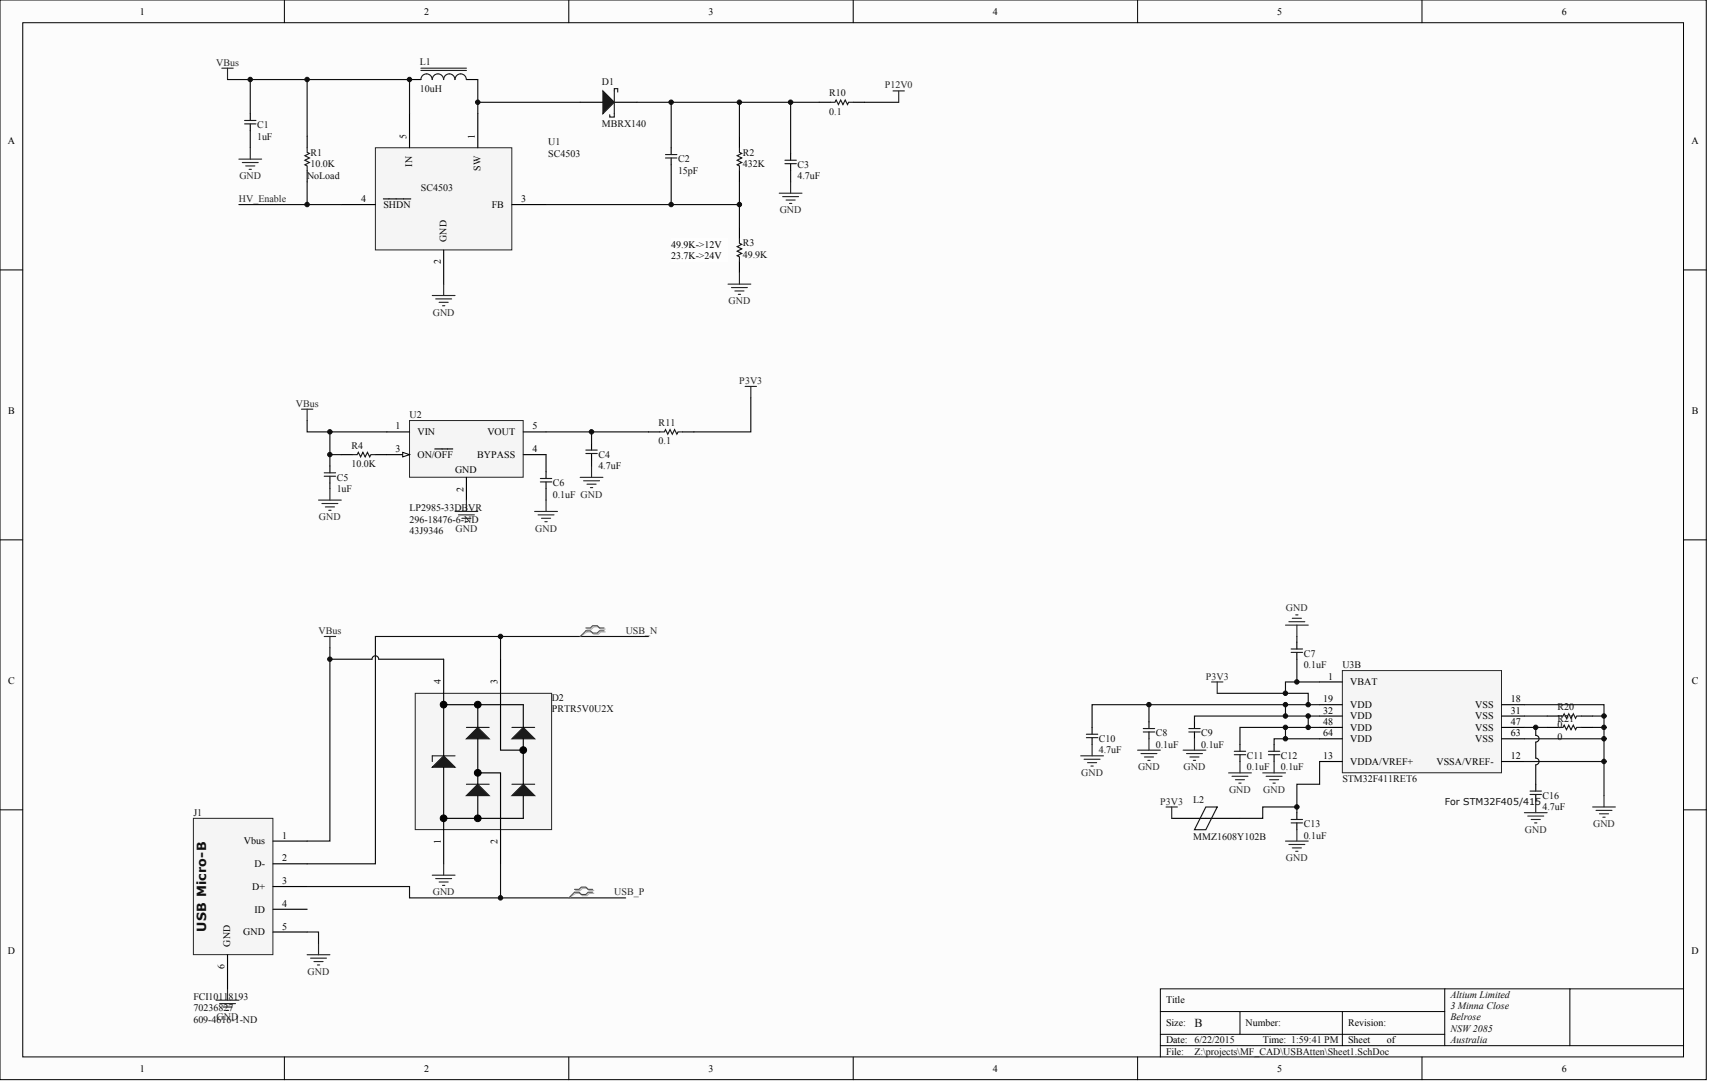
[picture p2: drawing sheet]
<svg xmlns="http://www.w3.org/2000/svg" width="1272mm" height="804mm" viewBox="0 0 1272 804" stroke-linecap="round" stroke-linejoin="round" font-family="sans-serif">
<g fill="#fcfcfc" stroke="#000" stroke-width=".74">
<path d="M0 0h1268v802h-1268z"/>
<path d="M17 17h1234v768h-1234z"/>
</g>
<g fill="none" stroke="#000" stroke-width=".74">
<path d="M211 0v17M423 0v17M634 0v17M845 0v17M1056 0v17M0 200h17M1251 200h17M0 401h17M1251 401h17M0 601h17M1251 601h17M1073 734v43"/>
<path d="M1166 734h-304v51M1251 734h-85v43M862 751h211M921 751v17M997 751v26M862 777h389M862 768h211M211 785v17M423 785v17M634 785v17M845 785v17M1056 785v17"/>
</g>
<path d="M169 734v9M161 743h16M163 745h12M166 748h6M168 750h2" fill="none" stroke="#262626" stroke-width=".85"/>
<path d="M279 110h101v76h-101z" fill="#f5f5f5" stroke="#262626" stroke-width=".74"/>
<path d="M304 59h9M346 59h9M304 84v26M355 84v26M254 152h25M285 148h20M380 152h26M330 186v25" fill="none" stroke="#000" stroke-width=".85"/>
<path d="M313 52h33M313 51h33M321 59a4 4 0 0 0-4-4 4 4 0 0 0-4 4M329 59a4 4 0 0 0-4-4 4 4 0 0 0-4 4M346 59a4 4 0 0 0-4-4 4 4 0 0 0-4 4 4 4 0 0 0-4-4 4 4 0 0 0-4 4" fill="none" stroke="#1c1c1c" stroke-width=".85"/>
<path d="M997 498h118v76h-118z" fill="#f5f5f5" stroke="#262626" stroke-width=".74"/>
<g fill="none" stroke="#000" stroke-width=".85">
<path d="M431 76h17M456 76h17M980 507h17M980 523h17M980 532h17M1115 523h17M1115 532h17M980 540h17M980 549h17M1115 540h17M1115 549h17M980 566h17"/>
<path d="M1115 566h17"/>
</g>
<path d="M448 68l8 8-8 8z" fill="#1c1c1c" stroke="#1c1c1c" stroke-width=".85"/>
<path d="M459 68v-2h-3v21h-3v-2" fill="none" stroke="#1c1c1c" stroke-width=".85"/>
<path d="M308 515h102v101h-102z" fill="#f5f5f5" stroke="#262626" stroke-width=".74"/>
<path d="M330 490v71M372 490v67h17M330 523h59v17M355 523v17M355 549v33M389 549v33M330 570v72M355 574h17v68M355 591v17M389 591v17h-59" fill="none" stroke="#000" stroke-width=".85"/>
<g fill="#1c1c1c" stroke="#1c1c1c" stroke-width=".85">
<path d="M346 591l9-9 8 9z"/>
<path d="M380 591l9-9 8 9z"/>
<path d="M346 549l9-9 8 9z"/>
<path d="M380 549l9-9 8 9z"/>
<path d="M321 570l9-9 8 9z"/>
</g>
<path d="M346 540h17M380 540h17M338 561h-17v5M346 582h17M380 582h17" fill="none" stroke="#1c1c1c" stroke-width=".85"/>
<g fill="#000" stroke="#000" stroke-width=".74">
<circle cx="330" cy="523" r="2.5"/>
<circle cx="355" cy="523" r="2.5"/>
<circle cx="389" cy="557" r="2.5"/>
<circle cx="355" cy="574" r="2.5"/>
<circle cx="330" cy="608" r="2.5"/>
<circle cx="355" cy="608" r="2.5"/>
</g>
<path d="M304 312h85v42h-85z" fill="#f5f5f5" stroke="#262626" stroke-width=".74"/>
<path d="M287 321h17M287 338h17M346 355v16" fill="none" stroke="#000" stroke-width=".85"/>
<path d="M299 336l5 2-5 1z" fill="#fcfcfc" stroke="#000" stroke-width=".74"/>
<g fill="none" stroke="#000" stroke-width=".85">
<path d="M608 76h9M634 76h8M186 84v5M186 92v5M228 101v9M499 110v5M499 117v5M549 101v9M587 114v5M228 127v8M549 127v8M587 122v5"/>
<path d="M549 169v8M549 194v9M254 338h8M279 338h8M323 333h13M389 338h17M389 321h17M439 329v5M439 337v5M482 321h8M507 321h8M245 346v5"/>
<path d="M245 354v5M406 350v5M406 358v5M963 477v5M963 485v5M854 536v5M887 536v5M811 540v5M811 548v5M854 544v5M887 544v5M921 553v5"/>
<path d="M946 553v5M921 561v5M946 561v5M870 608h51M963 604v5M963 611v5"/>
</g>
<g fill="none" stroke="#262626" stroke-width=".85">
<path d="M165 51h8M169 51v8M663 68h9M668 68v8M177 118h17M186 110v8M180 121h12M183 123h6M185 126h2M587 135v9M579 144h17M581 146h12"/>
<path d="M584 149h7M586 151h2M321 219h17M330 211v8M541 211h17M543 214h12M546 216h7M548 219h2M549 203v8M324 222h11M326 225h7M329 227h1"/>
<path d="M554 287h8M558 287v8M224 304h8M228 304v8M431 355h17M434 357h11M436 360h7M439 346v9M237 371h17M239 374h12M242 377h6M244 379h2"/>
<path d="M245 363v8M338 380h17M346 371v9M397 380h17M406 371v9M439 362h1M341 382h11M343 385h7M346 387h1M400 382h12M402 385h7M405 387h1"/>
<path d="M960 459h7M963 457h1M241 473h8M245 473v8M955 464h17M957 462h12M963 464v9M900 507h8M904 507v8M811 553v8M845 557h17M848 560h11"/>
<path d="M854 549v8M879 557h17M881 560h12M887 549v8M803 561h17M805 564h12M808 566h7M810 569h2M850 562h7M853 565h1M884 562h7M886 565h2"/>
<path d="M913 574h17M915 577h12M918 579h6M921 566v8M938 574h17M941 577h11M943 579h7M946 566v8M866 599h9M870 599v9M920 582h2M946 582h1"/>
<path d="M1183 599h17M1192 591v8M963 616v9M1186 602h11M1188 604h7M1191 607h1M955 625h17M957 627h12M960 630h7M963 632h1M321 650h17M324 653h11"/>
<path d="M326 655h7M329 658h1M330 642v8M228 709h17M231 712h12M233 714h7M236 717h1M237 701v8"/>
</g>
<g fill="none" stroke="#0e0e0e" stroke-width=".85">
<path d="M169 59h17M228 59v42M355 59v25M355 76h76M473 76h26v34M499 76h50v25M549 76h38v38M587 76h21M642 76h26M186 84v-25h118v25M186 97v13M228 135v17h26"/>
<path d="M499 122v30h-93M549 135v17h-50M587 127v8M177 152h51M549 152v17M558 295v26h-43M228 312v9h17M245 338h9M287 321h-42v25M406 321h33v8M406 338v12M439 321h43"/>
<path d="M245 359v4M439 342v4M406 363v8M372 473h110M963 473v4M245 481v9M330 490h-49a2.5 2.5 0 0 0-2-3 2.5 2.5 0 0 0-3 3h-31v135h-17M372 490v-17h-93v169h-51M963 490v17h17M904 515h68v8M963 507h-8v8M854 523h-43v17"/>
<path d="M955 523v9M972 532v8M980 532h-93v4M980 523h-126v13M1132 523h60v68M955 540v9M980 549h-34v4M980 540h-59v13M980 566v16h-17v22M963 599h-25v9h-17M372 667h93M228 692h9v9"/>
</g>
<g fill="none" stroke="#1c1c1c" stroke-width=".85">
<path d="M617 76h3l1-2 2 4 2-4 1 4 2-4 2 4v-2h4M182 89h8M182 92h8M228 110v3l2 1-4 2 4 1-4 2 4 2-4 1 2 1v4M494 115h9M494 117h9M549 110v3l2 1-3 2 3 1-3 2 3 2-3 1 1 1v4M583 119h9M583 122h9M549 177v4h2l-3 2 3 2-3 2 3 1-3 2 1 1v3M262 338h3l1-2 2 3 2-3 1 3 2-3 2 3v-1h4M435 334h9"/>
<path d="M435 337h9M490 321h4v-2l2 3 2-3 1 3 2-3 2 3 1-1h3M241 351h8M241 354h8M401 355h9M401 358h9M959 482h9M959 485h9M807 545h8M807 548h8M849 541h9M849 544h9"/>
<path d="M883 541h9M883 544h9M917 558h8M942 558h9M917 561h8M942 561h9M959 609h9M959 611h9"/>
</g>
<path d="M896 599h8l-8 17h-9z" fill="none" stroke="#131313" stroke-width=".85"/>
<path d="M499 177h42v17h-42z" fill="#fefefe" stroke="#fefefe" stroke-width=".74"/>
<path d="M144 608h59v101h-59z" fill="#f5f5f5" stroke="#262626" stroke-width=".74"/>
<path d="M1149 532h9M1175 532h8M1149 540h9M1175 540h8M1141 582v6M1141 590v5M203 625h25M203 642h25M203 658h25M203 675h25M203 692h25M169 709v25" fill="none" stroke="#000" stroke-width=".85"/>
<path d="M1132 532h17M1183 532h9M1132 549h60M1132 540h17M1141 540v6a2.5 2.5 0 0 1 2 3 2.5 2.5 0 0 1-2 2v12a2.5 2.5 0 0 1 2 3 2.5 2.5 0 0 1-2 2M1183 540h9M1132 566h60M1141 568v14M372 642v25h-68v-9h-76" fill="none" stroke="#0e0e0e" stroke-width=".85"/>
<path d="M1158 532h3l1-2 2 4 1-4 2 4 2-4 1 4 1-2h4M1158 540h3l1-1 2 3 1-3 2 3 2-3 1 3 1-2h4M1137 588h8M1137 590h8" fill="none" stroke="#1c1c1c" stroke-width=".85"/>
<path d="M1141 595v9M1132 604h17M1135 606h12M1137 609h7M1140 611h2" fill="none" stroke="#262626" stroke-width=".85"/>
<path d="M436 467h3l2-1h4l1 1h4M436 469h3l2 2h4l1-2h4M428 661h3l2-1h3l2 1h3M428 664h3l2 1h3l2-1h3" fill="none" stroke="#aeaeae" stroke-width=".85"/>
<path d="M436 469l-5 4M428 664l-5 3" fill="none" stroke="#aeaeae" stroke-width=".74"/>
<path d="M435 466h4l1-1h4l1 1h4M435 469h4l1 1h4l1-1h4M427 661h3l2-2h3l2 2h3M427 663h3l2 1h3l2-1h3" fill="none" stroke="#4c4c4c" stroke-width=".85"/>
<path d="M435 469l-4 4M427 663l-4 4" fill="none" stroke="#4c4c4c" stroke-width=".74"/>
<g fill="#0e0e0e" stroke="#0e0e0e" stroke-width=".74">
<circle cx="186" cy="59" r="1.6"/>
<circle cx="228" cy="152" r="1.6"/>
<circle cx="228" cy="59" r="1.6"/>
<circle cx="245" cy="490" r="1.6"/>
<circle cx="245" cy="338" r="1.6"/>
<circle cx="245" cy="321" r="1.6"/>
<circle cx="304" cy="59" r="1.6"/>
<circle cx="355" cy="76" r="1.6"/>
<circle cx="372" cy="667" r="1.6"/>
<circle cx="372" cy="473" r="1.6"/>
<circle cx="439" cy="321" r="1.6"/>
<circle cx="499" cy="152" r="1.6"/>
<circle cx="499" cy="76" r="1.6"/>
<circle cx="549" cy="152" r="1.6"/>
<circle cx="549" cy="76" r="1.6"/>
<circle cx="587" cy="76" r="1.6"/>
<circle cx="853" cy="523" r="1.6"/>
<circle cx="955" cy="549" r="1.6"/>
<circle cx="955" cy="540" r="1.6"/>
<circle cx="955" cy="532" r="1.6"/>
<circle cx="955" cy="523" r="1.6"/>
<circle cx="955" cy="515" r="1.6"/>
<circle cx="963" cy="599" r="1.6"/>
<circle cx="963" cy="506" r="1.6"/>
<circle cx="972" cy="540" r="1.6"/>
<circle cx="972" cy="532" r="1.6"/>
<circle cx="972" cy="523" r="1.6"/>
<circle cx="1141" cy="540" r="1.6"/>
<circle cx="1191" cy="566" r="1.6"/>
<circle cx="1191" cy="549" r="1.6"/>
<circle cx="1191" cy="540" r="1.6"/>
<circle cx="1191" cy="532" r="1.6"/>
</g>
<text font-size="9.4" fill="#0e0e0e" x="153" y="692" transform="rotate(-90 153 692)">USB Micro-B</text>
<text font-size="9" fill="#0e0e0e" x="887" y="763">B</text>
<g font-size="7.4">
<text x="104" y="11">1</text>
<text x="315" y="11">2</text>
<text x="526" y="11">3</text>
<text x="738" y="11">4</text>
<text x="949" y="11">5</text>
<text x="1160" y="11">6</text>
<text x="6" y="107">A</text>
<text x="1256" y="107">A</text>
<text x="268" y="150">4</text>
<text x="285" y="154">SHDN</text>
<text x="365" y="154">FB</text>
<text x="387" y="150">3</text>
<text x="499" y="184">49.9K-&gt;12V</text>
<text x="499" y="192">23.7K-&gt;24V</text>
<text x="6" y="307">B</text>
<text x="1257" y="307">B</text>
<text x="294" y="319">1</text>
<text x="310" y="323">VIN</text>
<text x="362" y="323">VOUT</text>
<text x="395" y="319">5</text>
<text x="294" y="336">3</text>
<text x="395" y="336">4</text>
<text x="310" y="340">ON/OFF</text>
<text x="355" y="340">BYPASS</text>
<text x="338" y="351">GND</text>
<text x="6" y="508">C</text>
<text x="987" y="505">1</text>
<text x="1003" y="509">VBAT</text>
<text x="1257" y="508">C</text>
<text x="983" y="522">19</text>
<text x="1122" y="522">18</text>
<text x="1003" y="526">VDD</text>
<text x="1096" y="526">VSS</text>
<text x="983" y="530">32</text>
<text x="1122" y="530">31</text>
<text x="983" y="538">48</text>
<text x="1003" y="534">VDD</text>
<text x="1096" y="534">VSS</text>
<text x="1122" y="538">47</text>
<text x="1003" y="543">VDD</text>
<text x="1096" y="543">VSS</text>
<text x="983" y="547">64</text>
<text x="1003" y="551">VDD</text>
<text x="1096" y="551">VSS</text>
<text x="1122" y="547">63</text>
<text x="983" y="564">13</text>
<text x="1122" y="564">12</text>
<text x="1003" y="568">VDDA/VREF+</text>
<text x="1067" y="568">VSSA/VREF-</text>
<text x="210" y="623">1</text>
<text x="181" y="627">Vbus</text>
<text x="210" y="640">2</text>
<text x="189" y="644">D-</text>
<text x="210" y="657">3</text>
<text x="187" y="661">D+</text>
<text x="189" y="678">ID</text>
<text x="210" y="674">4</text>
<text x="181" y="695">GND</text>
<text x="210" y="690">5</text>
<text x="6" y="708">D</text>
<text x="1256" y="708">D</text>
<text x="866" y="745">Title</text>
<text x="866" y="762">Size:</text>
<text x="925" y="762">Number:</text>
<text x="1001" y="762">Revision:</text>
<text x="866" y="775">Date: 6/22/2015</text>
<text x="938" y="775">Time: 1:59:41 PM</text>
<text x="1001" y="775">Sheet</text>
<text x="1030" y="775">of</text>
<text x="866" y="783">File:</text>
<text x="104" y="796">1</text>
<text x="315" y="796">2</text>
<text x="526" y="796">3</text>
<text x="738" y="796">4</text>
<text x="949" y="796">5</text>
<text x="1160" y="796">6</text>
</g>
<g font-size="7.4" fill="#0e0e0e">
<text x="312" y="48">L1</text>
<text x="447" y="63">D1</text>
<text x="312" y="68">10uH</text>
<text x="616" y="72">R10</text>
<text x="616" y="85">0.1</text>
<text x="191" y="95">C1</text>
<text x="447" y="94">MBRX140</text>
<text x="191" y="104">1uF</text>
<text x="407" y="108">U1</text>
<text x="231" y="116">R1</text>
<text x="407" y="116">SC4503</text>
<text x="552" y="116">R2</text>
<text x="231" y="124">10.0K</text>
<text x="504" y="121">C2</text>
<text x="552" y="124">432K</text>
<text x="592" y="125">C3</text>
<text x="504" y="129">15pF</text>
<text x="228" y="133">NoLoad</text>
<text x="592" y="133">4.7uF</text>
<text x="313" y="142">SC4503</text>
<text x="552" y="183">R3</text>
<text x="552" y="191">49.9K</text>
<text x="304" y="311">U2</text>
<text x="489" y="316">R11</text>
<text x="489" y="330">0.1</text>
<text x="261" y="333">R4</text>
<text x="445" y="340">C4</text>
<text x="261" y="347">10.0K</text>
<text x="445" y="349">4.7uF</text>
<text x="250" y="357">C5</text>
<text x="250" y="365">1uF</text>
<text x="411" y="361">C6</text>
<text x="411" y="370">0.1uF GND</text>
<text x="304" y="380">LP2985-33DBVR</text>
<text x="304" y="388">296-18476-6-ND</text>
<text x="304" y="397">43J9346</text>
<text x="968" y="488">C7</text>
<text x="968" y="496">0.1uF</text>
<text x="997" y="496">U3B</text>
<text x="410" y="521">D2</text>
<text x="1157" y="527">R20</text>
<text x="410" y="529">PRTR5V0U2X</text>
<text x="1157" y="536">R21</text>
<text x="1157" y="541">0</text>
<text x="816" y="551">C10</text>
<text x="859" y="547">C8</text>
<text x="892" y="547">C9</text>
<text x="1157" y="549">0</text>
<text x="859" y="555">0.1uF</text>
<text x="892" y="555">0.1uF</text>
<text x="816" y="560">4.7uF</text>
<text x="926" y="564">C11</text>
<text x="952" y="564">C12</text>
<text x="926" y="572">0.1uF</text>
<text x="952" y="572">0.1uF</text>
<text x="997" y="581">STM32F411RET6</text>
<text x="1146" y="593">C16</text>
<text x="886" y="597">L2</text>
<text x="144" y="606">J1</text>
<text x="1146" y="602">4.7uF</text>
<text x="968" y="614">C13</text>
<text x="886" y="624">MMZ1608Y102B</text>
<text x="968" y="623">0.1uF</text>
<text x="144" y="743">FCI10118193</text>
<text x="1077" y="741">Altium Limited</text>
<text x="1077" y="749">3 Minna Close</text>
<text x="144" y="751">70236827</text>
<text x="144" y="760">609-4616-1-ND</text>
<text x="1077" y="758">Belrose</text>
<text x="1077" y="766">NSW2085</text>
<text x="1077" y="775">Australia</text>
<text x="887" y="783">Z:\projects\MF_CAD\USBAtten\Sheet1.SchDoc</text>
</g>
<g font-size="7.4" fill="#262626">
<text x="161" y="49">VBus</text>
<text x="657" y="66">P12V0</text>
<text x="178" y="133">GND</text>
<text x="177" y="150">HV_Enable</text>
<text x="579" y="159">GND</text>
<text x="541" y="226">GND</text>
<text x="321" y="235">GND</text>
<text x="549" y="285">P3V3</text>
<text x="220" y="302">VBus</text>
<text x="237" y="386">GND</text>
<text x="338" y="395">GND</text>
<text x="398" y="395">GND</text>
<text x="955" y="454">GND</text>
<text x="237" y="471">VBus</text>
<text x="465" y="471">USB_N</text>
<text x="896" y="505">P3V3</text>
<text x="845" y="572">GND</text>
<text x="879" y="572">GND</text>
<text x="803" y="576">GND</text>
<text x="913" y="589">GND</text>
<text x="938" y="589">GND</text>
<text x="862" y="598">P3V3</text>
<text x="1183" y="614">GND</text>
<text x="1133" y="619">GND</text>
<text x="955" y="640">GND</text>
<text x="321" y="665">GND</text>
<text x="456" y="665">USB_P</text>
<text x="229" y="724">GND</text>
<text x="161" y="758">GND</text>
</g>
<g font-size="7.3">
<text x="302" y="103" transform="rotate(-90 302 103)">5</text>
<text x="353" y="103" transform="rotate(-90 353 103)">1</text>
<text x="306" y="124" transform="rotate(-90 306 124)">IN</text>
<text x="357" y="127" transform="rotate(-90 357 127)">SW</text>
<text x="332" y="180" transform="rotate(-90 332 180)">GND</text>
<text x="327" y="196" transform="rotate(-90 327 196)">2</text>
<text x="344" y="365" transform="rotate(-90 344 365)">2</text>
<text x="327" y="508" transform="rotate(-90 327 508)">4</text>
<text x="370" y="508" transform="rotate(-90 370 508)">3</text>
<text x="327" y="627" transform="rotate(-90 327 627)">1</text>
<text x="370" y="627" transform="rotate(-90 370 627)">2</text>
<text x="171" y="703" transform="rotate(-90 171 703)">GND</text>
<text x="167" y="720" transform="rotate(-90 167 720)">6</text>
</g>
<text font-size="7" fill="#0e0e0e" x="1073" y="598">For STM32F405/415</text>
</svg>
